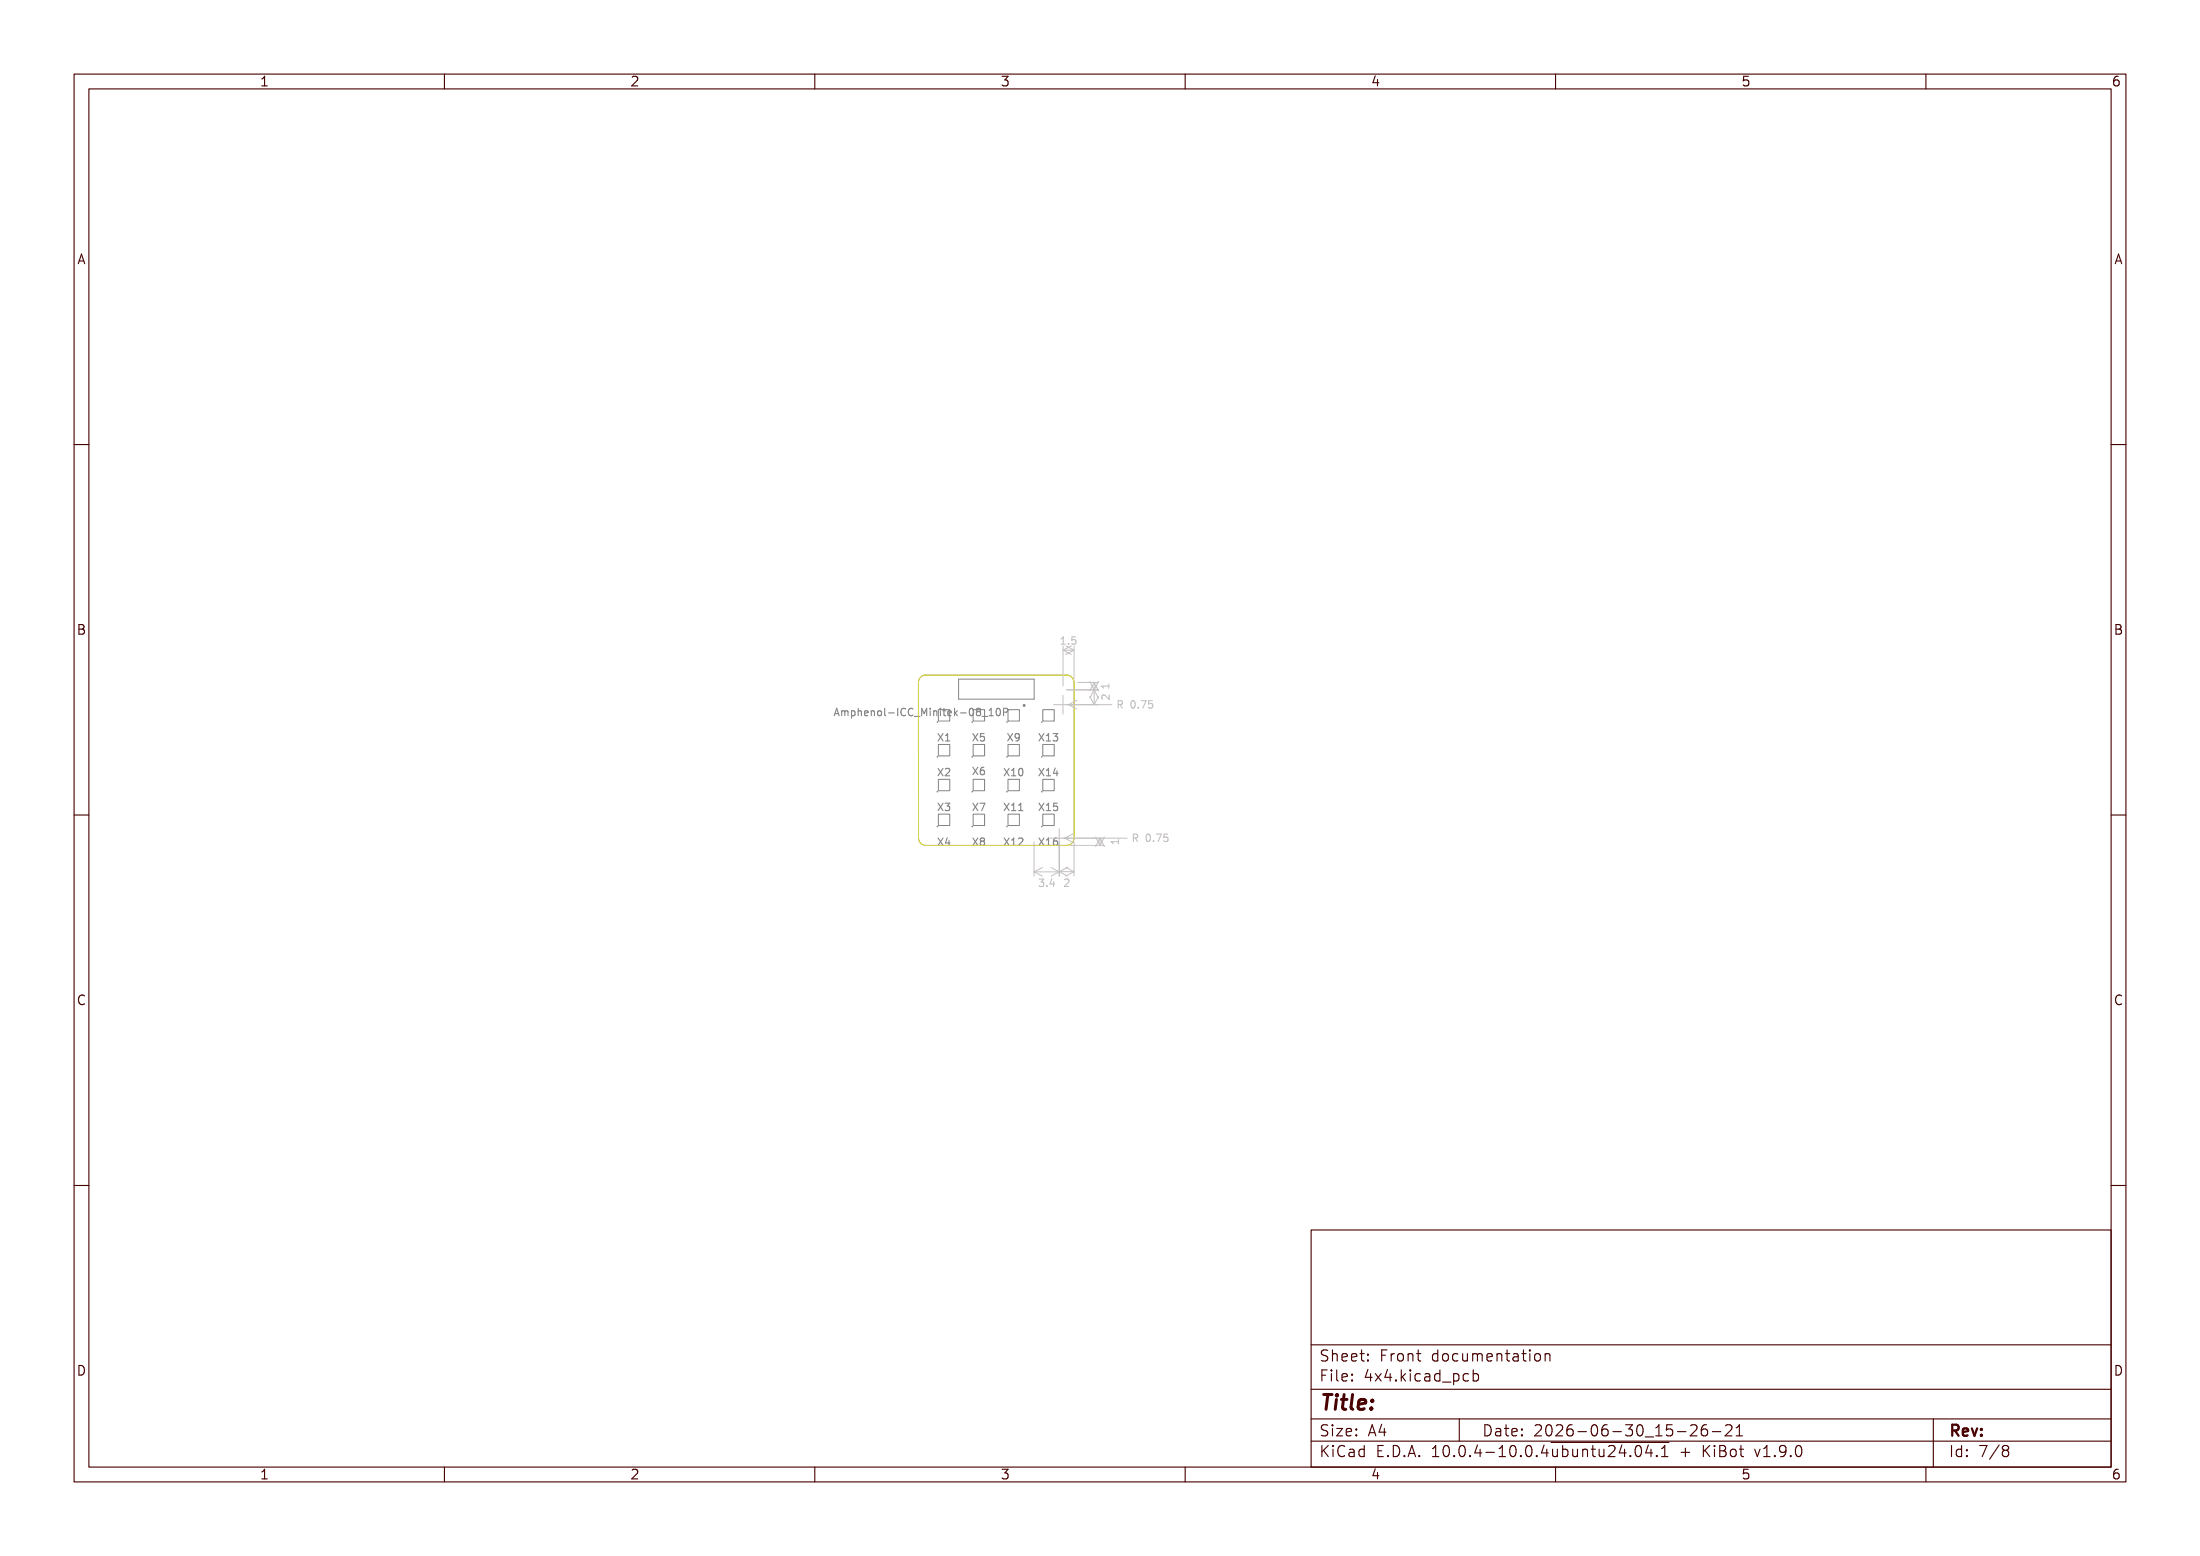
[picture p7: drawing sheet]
<svg xmlns="http://www.w3.org/2000/svg" width="297mm" height="210mm" viewBox="0 0 297 210" stroke-linecap="round" stroke-linejoin="round" font-family="sans-serif">
<g fill="none" stroke="#848484" stroke-width=".15">
<path d="M112.6 96.6l.4-1 .3 1M112.7 96.3h.5M113.6 95.9v.7M113.6 96l.3-.1 .2 .2M114.1 96.1l.1-.2 .2 .1 .1 .6M114.1 96.1v.5M115 96l.2-.1 .2 .2-.1 .5h-.3M115 95.9v1M115.9 96l.1-.1 .2 .1 .1 .6M115.9 95.6v1M116.7 96.3l.5-.1-.1-.2-.2-.1-.2 .2 .1 .5h.3M117.6 96l.2-.1 .2 .1 .1 .6"/>
<path d="M117.6 95.9v.7M118.5 96l.2-.1 .3 .1v.4l-.1 .2h-.2l-.2-.1zM119.4 95.6v.9l.2 .1M120 96.2h.7M121.2 95.6v1M122.2 95.7a.47 .47 0 0 0-.6 .3 .47 .47 0 0 0 .5 .6l.1-.1M123.2 95.7a.47 .47 0 0 0-.6 .3 .47 .47 0 0 0 .5 .6l.1-.1M123.4 96.7h.8M124.4 96.6v-1l.4 .7 .3-.7v1M125.6 95.6v.1M125.6 95.9v.7M126.1 96l.1-.1 .2 .1 .1 .6"/>
<path d="M126.1 95.9v.7M126.6 99l.7 1M127 95.6v.1M127 95.9v.7M127.3 95.9h.4M127.3 99l-.7 1M127.4 95.6v.9l.3 .1M127.6 99.3l.3-.3v1M128 96.3l.4-.1v-.2l-.3-.1-.1 .2v.5h.4M128.9 95.6v1M129 96.2l.2 .4M129.2 95.9l-.3 .4"/>
<path d="M129.7 96.2h.7M131 95.7l.1-.1a.53 .53 0 0 1 .3 .5 .53 .53 0 0 1-.3 .5l-.1-.1-.1-.3zM131.3 99l.7 1M132 96l-.2 .2v.2l.2 .2h.3l.1-.2v-.2l-.2-.2M132 96l-.2-.2 .2-.2h.3l.1 .2-.2 .2M132 96h.2M132 99l-.7 1M132.6 96.7h.7M132.9 99h-.5l-.1 .5 .2-.1h.3l.1 .2v.3l-.2 .1-.4-.1M133.5 96.6h.6M133.5 95.9l.3-.3v1M134.6 95.6h.1a.53 .53 0 0 1 .4 .5 .53 .53 0 0 1-.4 .5 .67 .67 0 0 1-.1-1z"/>
<path d="M135.5 96.1h.5l.1-.2-.1-.2-.1-.1h-.4v1M136 99l.7 1M136.7 99l-.7 1M137.6 99.4l-.2 .2h-.2l-.2-.2 .1-.3 .3-.1 .2 .1a.66 .66 0 0 1-.3 .9h-.2M140.3 99l.6 1M140.9 99l-.6 1M141.3 99.3l.2-.3v1M142.2 99h.6l-.3 .4 .2 .1v.4l-.1 .1-.4-.1M126.6 103.7l.7 1M126.6 108.4l.7 1M126.6 113.1l.7 1M127.3 103.7l-.7 1"/>
<path d="M127.3 108.4l-.7 1M127.3 113.1l-.7 1M127.6 108.4h.6l-.3 .4 .3 .1v.4l-.2 .1-.4-.1M127.6 100h.6M127.6 103.8l.4-.1 .2 .3-.6 .7h.6M127.9 113.1l-.3 .7h.7M128.1 113.4v.7M131.3 103.6l.7 1M131.3 113.1l.7 1M131.3 108.4l.7 1M132 103.6l-.7 1M132 113.1l-.7 1"/>
<path d="M132 108.4l-.7 1M132.3 108.4h.7l-.5 1M132.5 113.5l-.2-.2 .2-.2 .3 .1 .1 .1-.2 .2M132.5 113.5l-.2 .2v.2l.2 .2h.3l.1-.2v-.3l-.2-.1M132.5 113.5h.2M132.8 103.6h-.3a.67 .67 0 0 0 0 1l.4-.1v-.4l-.2-.2h-.2l-.2 .2M135.6 108.4l.6 1M135.6 103.7l.6 1M135.6 113.1l.6 1M136.2 108.4l-.6 1M136.2 103.7l-.6 1M136.2 113.1l-.6 1"/>
<path d="M136.6 104.7h.5M136.6 109.4h.5M136.6 104l.3-.3v1M136.6 108.7l.3-.3v1M136.6 113.4l.3-.3v1M136.6 114.1h.5M137.5 109.4h.6M137.5 108.7l.3-.3v1M137.5 113.2l.4-.1 .2 .3-.6 .7h.6M137.7 103.8l.1-.1a.53 .53 0 0 1 .3 .5 .53 .53 0 0 1-.3 .5 .67 .67 0 0 1-.1-.9zM140.3 103.7l.6 1M140.3 108.4l.6 1"/>
<path d="M140.3 113.1l.6 1M140.9 103.7l-.6 1M140.9 108.4l-.6 1M140.9 113.1l-.6 1M141.3 100h.5M141.3 104.7h.5M141.3 104l.2-.3v1M141.3 108.7l.2-.3v1M141.3 113.4l.2-.3v1M141.3 109.4h.5M141.3 114.1h.5M142.5 103.7l-.3 .7h.6"/>
<path d="M142.7 104v.7M142.7 113.1l-.3 .1a.67 .67 0 0 0 0 .9l.3-.1 .1-.3-.2-.2h-.2l-.2 .2M142.7 108.4h-.4l-.1 .5 .2-.1h.3l.1 .2-.1 .3-.1 .1-.4-.1"/>
</g>
<path d="M131.4 95.8h1.5v1.5h-1.5z" fill="none" stroke="#848484" stroke-width=".14"/>
<circle cx="131.2" cy="97.4" r=".11" fill="#848484"/>
<path d="M126.7 100.5h1.5v1.5h-1.5z" fill="none" stroke="#848484" stroke-width=".14"/>
<circle cx="126.5" cy="102.2" r=".11" fill="#848484"/>
<path d="M140.8 100.5h1.5v1.5h-1.5z" fill="none" stroke="#848484" stroke-width=".14"/>
<circle cx="140.6" cy="102.2" r=".11" fill="#848484"/>
<path d="M129.4 91.7h10.2v2.7h-10.2zM131.4 100.5h1.5v1.5h-1.5z" fill="none" stroke="#848484" stroke-width=".14"/>
<circle cx="138.3" cy="95.2" r=".1" fill="none" stroke="#848484" stroke-width=".2"/>
<circle cx="131.2" cy="102.1" r=".11" fill="#848484"/>
<path d="M126.7 95.8h1.5v1.5h-1.5z" fill="none" stroke="#848484" stroke-width=".14"/>
<circle cx="126.5" cy="97.4" r=".11" fill="#848484"/>
<path d="M126.7 105.2h1.5v1.5h-1.5z" fill="none" stroke="#848484" stroke-width=".14"/>
<circle cx="126.5" cy="106.9" r=".11" fill="#848484"/>
<path d="M136.1 105.2h1.5v1.5h-1.5z" fill="none" stroke="#848484" stroke-width=".14"/>
<circle cx="136" cy="106.9" r=".11" fill="#848484"/>
<path d="M140.8 105.2h1.5v1.5h-1.5z" fill="none" stroke="#848484" stroke-width=".14"/>
<circle cx="140.6" cy="106.9" r=".11" fill="#848484"/>
<path d="M140.8 109.9h1.5v1.5h-1.5z" fill="none" stroke="#848484" stroke-width=".14"/>
<circle cx="140.6" cy="111.6" r=".11" fill="#848484"/>
<path d="M136.1 100.5h1.5v1.5h-1.5z" fill="none" stroke="#848484" stroke-width=".14"/>
<circle cx="136" cy="102.1" r=".11" fill="#848484"/>
<path d="M140.8 95.8h1.5v1.5h-1.5z" fill="none" stroke="#848484" stroke-width=".14"/>
<circle cx="140.6" cy="97.4" r=".11" fill="#848484"/>
<path d="M126.7 109.9h1.5v1.5h-1.5z" fill="none" stroke="#848484" stroke-width=".14"/>
<circle cx="126.5" cy="111.6" r=".11" fill="#848484"/>
<path d="M131.4 109.9h1.5v1.5h-1.5z" fill="none" stroke="#848484" stroke-width=".14"/>
<circle cx="131.2" cy="111.5" r=".11" fill="#848484"/>
<path d="M131.4 105.2h1.5v1.5h-1.5z" fill="none" stroke="#848484" stroke-width=".14"/>
<circle cx="131.2" cy="106.9" r=".11" fill="#848484"/>
<path d="M136.1 109.9h1.5v1.5h-1.5z" fill="none" stroke="#848484" stroke-width=".14"/>
<circle cx="136" cy="111.5" r=".11" fill="#848484"/>
<path d="M136.1 95.8h1.5v1.5h-1.5z" fill="none" stroke="#848484" stroke-width=".14"/>
<circle cx="136" cy="97.4" r=".11" fill="#848484"/>
<path d="M125 91.1a1 1 0 0 0-1 1v21a1 1 0 0 0 1 1h19a1 1 0 0 0 1-1v-21a1 1 0 0 0-1-1h-19" fill="none" stroke="#c2c200" stroke-width=".14"/>
<g fill="none" stroke="#c2c2c2" stroke-width=".15">
<path d="M143.3 86.9h.5M143.3 86.2l.2-.3v1M144.3 86.9h.1M145.2 85.9h-.5v.5l.1-.1 .4 .1 .1 .1-.1 .4h-.1h-.4M149.7 92.3v.6M149.7 92.6h-1l.3 .3M149.7 93.8v.6l-.7-.6-.3 .2 .1 .4M151 95.1l.4-.1 .1-.1v-.2l-.2-.1h-.3v1M151.2 95.1l.3 .5M152.8 94.6h.1a.53 .53 0 0 1 .4 .5 .53 .53 0 0 1-.4 .5 .67 .67 0 0 1-.1-1zM153.7 95.5v.1M154.1 94.6h.6l-.4 1"/>
<path d="M155.6 94.6h-.5v.4l.1-.1 .3 .1 .1 .1v.4l-.2 .1-.3-.1M140.3 118.7h.6l-.3 .3 .3 .1v.5l-.2 .1-.4-.1M141.3 119.6v.1M142 118.6l-.2 .7h.6M142.2 119v.7M143.7 118.7l.4-.1 .2 .3-.6 .7h.6M151 113.3v.6M151 113.6h-1l.3 .3M153 113.1h.5l.1-.2-.1-.2-.1-.1h-.4v1M153.3 113.1l.3 .5M154.8 112.7l.2-.1a.53 .53 0 0 1 .3 .5 .53 .53 0 0 1-.3 .5l-.2-.1-.1-.3zM155.7 113.5v.1"/>
<path d="M156.1 112.6h.7l-.5 1M157.6 112.6h-.4l-.1 .5 .2-.1h.3l.1 .2-.1 .3-.1 .1-.4-.1"/>
</g>
<g fill="none" stroke="#c2c2c2" stroke-width=".14">
<path d="M142.2 95.1h7.9M143.5 93.8v2.6M143.5 87.2v5.4M143.5 87.8h1.5M143.5 87.8l1.1 .5M143.9 87.2l1.1 .6M144 93.1h4.3M144.6 87.2l-1.1 .6M145 87.2v4.4M145 87.8l-1.1 .5M145.4 94.5l-1.2 .6 1.2 .6M145.5 92.1h2.8"/>
<path d="M147.1 92l1.2 2.2M147.1 94l.6 1.1M147.7 92.1v3M147.7 92.1l.6 1.1M147.7 92.1l-.6 1.1M148.3 92l-1.2 2.2M148.3 94l-.6 1.1M139.6 113.6v4.7M139.6 117.7h3.4M139.6 117.7l1.1 .6M140.7 117.1l-1.1 .6M141.7 113.1h10.5"/>
<path d="M141.9 117.1l1.1 .6M143 111.9v6.4M143 117.6h2M143 117.6l1.1 .6M143 117.7l-1.1 .6M143.9 117.1l1.1 .5M144.1 117.1l-1.1 .5M144.5 114.1h4.6M144.9 112.5l-1.2 .6 1.2 .6M145 113.6v4.6M145 117.6l-1.1 .6M147.9 113l.6 1.1"/>
<path d="M148.5 113.1v1M148.5 113.1l.6 1.2M148.5 113.1l-.6 1.2M149.1 113l-.6 1.1"/>
</g>
<g fill="none" stroke="#480000" stroke-width=".15">
<path d="M10 10h277v190h-277zM12 12h273v186h-273zM35.3 11.6h.8M35.3 10.7l.4-.4v1.3M60 10v2M85.3 10.4l.2-.1 .5 .1a.35 .35 0 0 1 0 .5l-.7 .7h.8M110 10v2M135.3 10.3h.8l-.4 .5a.35 .35 0 0 1 .4 .2v.3l-.1 .2-.5 .1-.2-.1M160 10v2M185.7 10.2l-.4 1h.9M186 10.7v.9M210 10v2"/>
<path d="M236 10.3h-.6l-.1 .6 .2-.1 .5 .1 .1 .1-.1 .5-.2 .1h-.3l-.2-.1M260 10v2M286 10.3a.52 .52 0 0 0-.7 .6v.4l.2 .2 .3 .1 .2-.1 .1-.5-.1-.1-.4-.1-.3 .2M10.6 35.6l.4-1.3 .4 1.3M10.7 35.2h.6M285.6 35.6l.4-1.3 .4 1.3M285.7 35.2h.6M10 60h2M285 60h2M10.7 84.3h.4l.2 .1v.3l-.2 .2a.35 .35 0 0 1 .3 .3 .35 .35 0 0 1-.2 .4h-.5zM10.7 84.9h.4M285.7 84.3h.4l.2 .1v.3l-.2 .2a.35 .35 0 0 1 .3 .3 .35 .35 0 0 1-.2 .4h-.5z"/>
<path d="M285.7 84.9h.4M10 110h2M285 110h2M11.4 134.4a.52 .52 0 0 0-.6 0 .52 .52 0 0 0-.2 .6 .49 .49 0 0 0 .2 .5 .49 .49 0 0 0 .6 0M286.4 134.4a.52 .52 0 0 0-.6 0 .52 .52 0 0 0-.2 .6 .49 .49 0 0 0 .3 .5 .49 .49 0 0 0 .5 0M10 160h2M285 160h2M177 166h108v32h-108zM10.7 184.3a.66 .66 0 0 1 .7 .6 .66 .66 0 0 1-.7 .7zM35.3 198.7l.4-.4v1.3M35.3 199.6h.8M60 198v2"/>
<path d="M85.3 198.4l.2-.1 .5 .1a.35 .35 0 0 1 0 .5l-.7 .7h.8M110 198v2M135.3 198.3h.8l-.4 .5a.35 .35 0 0 1 .4 .2v.4l-.1 .1-.5 .1-.2-.1M160 198v2M177 194.5h108M177 191.5h108M177 187.5h108M177 181.5h108M178.5 185.6h.5M178.5 195.1v1.5M178.7 195.7l.6 .9M179.2 184.9h-.7v1.5"/>
<path d="M179.2 192.4l-.2-.1-.5 .1a.36 .36 0 0 0-.1 .3 .36 .36 0 0 0 .3 .3 .55 .55 0 0 1 .5 .4v.3l-.2 .1-.6-.1M179.2 182.3l-.2-.1-.5 .1a.36 .36 0 0 0-.1 .3 .36 .36 0 0 0 .3 .3 .55 .55 0 0 1 .5 .4v.3l-.2 .1-.6-.1M179.3 195.1l-.8 .9M179.7 184.9v.1M179.7 185.4v1M179.7 184.9l.1 .1h-.1M179.9 182.2v1.5M179.9 192.3v.1M179.9 192.8v1M179.9 192.3l-.1 .1h.1M179.9 192.3l.1 .1h-.1M179.9 182.8a.37 .37 0 0 1 .6 .1v.8"/>
<path d="M180 195.1v.1M180 195.6v1M180 195.1l-.1 .1h.1M180.5 192.8h.7l-.7 1h.7M180.5 184.9v1.3l.2 .2M181.2 183.2l.7-.1-.1-.3-.4-.1-.2 .2v.7l.2 .1 .4-.1M181.2 185.9l.7-.2-.1-.2-.4-.1-.2 .2v.7l.2 .1 .4-.1M181.5 195.2a.6 .6 0 0 0-.7 0 .6 .6 0 0 0-.2 .8 .56 .56 0 0 0 .3 .5 .56 .56 0 0 0 .6 0M181.7 193.3l.8-.1-.1-.3-.4-.1-.3 .2 .1 .7 .2 .1 .4-.1M182.2 195.7l.1-.1 .4 .1 .1 .9M182.5 183.2l.7-.1-.1-.3-.4-.1-.2 .2v.7l.2 .1 .4-.1M182.5 186.3h.1l-.1 .1"/>
<path d="M182.5 186.3v.1M182.5 185.5v.1M182.5 185.5h.1l-.1 .1M182.8 196h-.5a.29 .29 0 0 0-.2 .3 .29 .29 0 0 0 .2 .3l.5-.1M183.1 193.7h.1l-.1 .1M183.1 193.7h-.1l.1 .1M183.1 192.9v.1M183.1 193.7v.1M183.1 192.9h.1l-.1 .1M183.1 192.9h-.1l.1 .1M183.6 182.7h.6M183.8 182.2v1.3l.1 .1 .3 .1"/>
<path d="M184.2 195.7l-.5-.1-.2 .3v.4l.1 .2 .1 .1 .5-.1M184.2 195.1v1.5M184.7 184.8l-.4 1.1h.9M184.7 183.6v.1M184.7 183.6h-.1l.1 .1M184.7 182.8v.1M184.7 182.8h-.1l.1 .1M184.7 193.8l.5-1.5 .5 1.5M184.9 193.4h.7M185 185.4v1M185.7 198.2l-.4 1h.9M185.7 185.4l.8 1"/>
<path d="M186 198.7v.9M186 195.8h.5M186.5 185.4l-.8 1M186.5 192.2l-.3 1.1h.9M186.5 182.9h.5M186.7 195.1h-.7v1.5h.7M186.9 192.8v1M187.2 182.2h-.7v1.5M187.3 184.8l-.3 1.1h.9M187.4 196.5h.1l-.1 .1M187.4 196.5h-.1l.1 .1M187.4 196.5v.1"/>
<path d="M187.7 185.4v1M187.8 182.7v1M188.1 195.1a.79 .79 0 0 1 .9 .5 .79 .79 0 0 1-.3 .9l-.6 .1zM188.2 182.7l-.2 .1-.2 .2M188.5 186.3v.1M188.5 186.3h-.1l.1 .1M188.8 182.8a.41 .41 0 0 1 .7 .2v.4a.41 .41 0 0 1-.4 .3 .41 .41 0 0 1-.4-.3v-.4zM189.2 184.9v1.5M189.3 185.8l.4 .6M189.6 196.5h.1l-.1 .1M189.6 196.5h-.1l.1 .1M189.6 196.5v.1"/>
<path d="M189.7 185.4l-.5 .6M190.1 196.6l.5-1.5 .5 1.5M190.1 182.8a.37 .37 0 0 1 .6 .1v.8M190.1 182.7v1M190.2 196.2h.8M190.4 184.9v.1M190.4 185.4v1M190.4 184.9l-.1 .1h.1M190.4 184.9l.1 .1h-.1M191.2 182.7h.6M191.5 182.2v1.3v.1l.3 .1M191.6 196.5h.1l-.1 .1"/>
<path d="M191.6 196.5h-.1l.1 .1M191.6 196.5v.1M191.7 185.5l-.4-.1-.3 .3v.4l.2 .2 .1 .1 .4-.1M192.4 185.5l.1-.1 .5 .1v.9M193 185.7l-.5 .1a.29 .29 0 0 0-.2 .3 .29 .29 0 0 0 .2 .3l.5-.1M193.4 196.6h.8M193.4 195.5l.4-.4v1.5M194.1 182.8l-.4-.1-.3 .3v.4l.1 .2 .2 .1 .4-.1M194.1 182.2v1.5M194.4 185.5l-.4-.1-.3 .3v.4l.1 .2 .2 .1 .4-.1M194.4 184.9v1.5M194.7 186.5h1.2"/>
<path d="M194.8 182.8a.41 .41 0 0 1 .4-.1 .41 .41 0 0 1 .3 .3v.4a.41 .41 0 0 1-.4 .3 .41 .41 0 0 1-.4-.3zM195 195.2a.36 .36 0 0 1 .3-.1 .36 .36 0 0 1 .3 .3 .77 .77 0 0 1-.4 1.2 .91 .91 0 0 1-.2-1.4zM196.2 185.5l.5-.1 .3 .3v.4l-.2 .2-.1 .1-.5-.1M196.2 185.4v1.5M196.3 196.5h.1l-.1 .1M196.3 196.5h-.1l.1 .1M196.3 196.5v.1M196.8 182.8l-.4-.1-.3 .3v.4l.1 .2 .2 .1 .4-.1M197 191.5v3M197.1 195.2a.36 .36 0 0 1 .4-.1 .36 .36 0 0 1 .2 .3 .77 .77 0 0 1-.4 1.2 .91 .91 0 0 1-.2-1.4zM197.5 182.7v.9a.41 .41 0 0 0 .6 0M198.1 182.7v1"/>
<path d="M198.2 185.5l-.4-.1-.3 .3v.4l.2 .2 .1 .1 .4-.1M198.5 196.5v.1M198.5 196.5h-.1l.1 .1M198.8 182.8a.37 .37 0 0 1 .7 .1M198.8 182.7v1M198.9 185.5l.4-.1 .3 .3v.4l-.1 .2-.2 .1-.4-.1M198.9 184.9v1.5M199.5 195l-.4 1.1h.9M199.5 182.9l.2-.2 .3 .1 .1 .9M199.5 182.9v.8M199.8 195.6v1M200.5 192.3a.79 .79 0 0 1 .8 .5 .79 .79 0 0 1-.3 .9l-.5 .1z"/>
<path d="M200.6 196h1.1M200.7 183.2l.8-.1-.1-.3-.4-.1-.3 .2 .1 .7 .2 .1 .4-.1M202 192.9l.1-.1 .4 .1 .1 .9M202.1 182.8a.37 .37 0 0 1 .6 .1v.8M202.1 182.7v1M202.4 196.6h.8M202.4 195.5l.4-.4v1.5M202.6 193.2h-.5a.29 .29 0 0 0-.2 .3 .29 .29 0 0 0 .2 .3l.5-.1M203.1 192.8h.6M203.2 182.7h.6M203.3 192.3v1.3l.1 .1 .3 .1M203.5 182.2v1.3v.1l.3 .1"/>
<path d="M204 195.2a.36 .36 0 0 1 .3-.1 .36 .36 0 0 1 .3 .3 .77 .77 0 0 1-.4 1.2 .91 .91 0 0 1-.2-1.4zM204.1 193.3l.7-.1-.1-.3-.4-.1-.2 .2 .1 .7 .1 .1 .4-.1M204.3 182.8l.2-.1 .4 .1 .1 .9M205 183.1h-.5a.29 .29 0 0 0-.3 .3 .29 .29 0 0 0 .3 .3l.5-.1M205.3 196.5h.1l-.1 .1M205.3 196.5h-.1l.1 .1M205.3 196.5v.1M205.5 193.7v.1M205.5 193.7h-.1l.1 .1M205.5 192.9v.1M205.5 192.9h-.1l.1 .1M205.5 182.7h.5"/>
<path d="M205.7 182.2v1.3v.1l.3 .1M206.1 195.2a.36 .36 0 0 1 .4-.1 .36 .36 0 0 1 .2 .3 .77 .77 0 0 1-.4 1.2 .91 .91 0 0 1-.2-1.4zM206.5 182.2v.1M206.5 182.7v1M206.5 182.2l.1 .1h-.1M207.2 192.4l.3-.1 .5 .1a.41 .41 0 0 1 0 .5l-.8 .9h.9M207.2 182.8a.41 .41 0 0 1 .4-.1 .41 .41 0 0 1 .4 .3v.4a.41 .41 0 0 1-.4 .3 .41 .41 0 0 1-.4-.3zM207.5 196.5v.1M207.5 196.5h-.1l.1 .1M208.5 195l-.4 1.1h.9M208.6 182.8a.37 .37 0 0 1 .6 .1v.8M208.6 182.7v1"/>
<path d="M208.8 195.6v1M208.9 192.4a.35 .35 0 0 1 .6 .2 .77 .77 0 0 1-.5 1.2 1 1 0 0 1-.1-1.4zM209.4 194.7h15.9M209.6 195.6l.1 .9a.41 .41 0 0 0 .5 0M210 198v2M210.1 192.4l.2-.1 .5 .1a.41 .41 0 0 1 .1 .5l-.9 .9h1M210.2 195.6v1M211 195.1v1.5M211 195.7l.4-.1 .3 .3v.4l-.2 .2-.1 .1-.4-.1M212.2 192.3a.6 .6 0 0 0-.7 .6v.6l.2 .2 .4 .1 .2-.1 .1-.5-.2-.3h-.4l-.3 .3M212.3 195.6l.1 .9a.41 .41 0 0 0 .6 0M213 195.6v1"/>
<path d="M213 193.2h1.2M213.7 195.7a.37 .37 0 0 1 .6 .1v.8M213.7 195.6v1M214.8 195.6h.6M215 192.4a.36 .36 0 0 1 .3-.1 .36 .36 0 0 1 .3 .3 .77 .77 0 0 1-.4 1.2 .91 .91 0 0 1-.2-1.4zM215 195.1v1.3l.1 .1 .3 .1M215.9 195.6l.1 .9a.41 .41 0 0 0 .5 0M216.5 195.6v1M217 192.3a.6 .6 0 0 0-.8 .6v.6l.2 .2 .4 .1 .2-.1 .1-.5-.1-.3h-.5l-.3 .3M217.2 195.2l.2-.1 .5 .1a.41 .41 0 0 1 .1 .5l-.9 .9h.9M217.7 193.2h1.2M219 195l-.4 1.1h.9"/>
<path d="M219.3 195.6v1M219.5 192.3h.9l-.5 .6a.41 .41 0 0 1 .5 .3v.3l-.2 .2-.5 .1-.2-.1M220.1 196.5h.1l-.1 .1M220.1 196.5h-.1l.1 .1M220.1 196.5v.1M221 195.2a.36 .36 0 0 1 .5 .2 .77 .77 0 0 1-.4 1.2 1 1 0 0 1-.1-1.4zM221.1 192.4a.36 .36 0 0 1 .4-.1 .36 .36 0 0 1 .2 .3 .77 .77 0 0 1-.4 1.2 .91 .91 0 0 1-.2-1.4zM222.1 193.9h1.1M222.5 195l-.3 1.1h.9M222.9 195.6v1M223.5 193.8h.9M223.5 192.7l.5-.4v1.5"/>
<path d="M223.7 196.5v.1M223.7 196.5h-.1l.1 .1M224.3 196.6h.9M224.3 195.5l.4-.4v1.5M225.7 192.3h-.7v.7l.2-.1h.5l.1 .3-.1 .5-.2 .1h-.3l-.2-.1M226.5 193.2h1.1M227 196h1.1M227.5 195.4v1.2M228.2 192.4l.3-.1 .5 .1a.41 .41 0 0 1 0 .5l-.8 .9h.9M230 195.1v1.5M230.2 195.7l.6 .9M230.4 192.3a.59 .59 0 0 0-.7 .6v.6l.1 .2 .4 .1 .3-.1v-.5l-.1-.3h-.4l-.3 .3"/>
<path d="M230.8 195.1l-.8 .9M231.2 193.2h1.1M231.5 195.1v.1M231.5 195.6v1M231.5 195.1l-.1 .1h.1M232.2 195.1l.6 .1a.36 .36 0 0 1 .2 .3 .36 .36 0 0 1-.3 .3 .4 .4 0 0 1 .3 .4 .4 .4 0 0 1-.3 .4h-.5zM232.2 195.8h.5M233 192.4l.2-.1 .5 .1a.41 .41 0 0 1 0 .5l-.8 .9h.9M233.7 195.7a.41 .41 0 0 1 .7 .2v.4a.41 .41 0 0 1-.4 .3 .41 .41 0 0 1-.4-.3v-.4zM234.4 193.8h.8M234.4 192.7l.4-.4v1.5M234.8 195.6h.6"/>
<path d="M235 195.1v1.3l.1 .1 .3 .1M236 198.3h-.6l-.1 .6 .2-.1 .5 .1 .1 .1-.1 .5-.2 .1h-.3l-.2-.1M236.9 195.6l.3 1 .4-1M238.1 196.6h.9M238.1 195.5l.4-.4v1.5M239.6 196.5h.1l-.1 .1M239.6 196.5h-.1l.1 .1M239.6 196.5v.1M241.1 195.7l-.3 .3h-.3l-.3-.3v-.3l.2-.2 .4-.1 .2 .1a.99 .99 0 0 1-.3 1.4h-.3M241.7 196.5h.1l-.1 .1M241.7 196.5v.1M242.5 195.2a.36 .36 0 0 1 .4-.1 .36 .36 0 0 1 .3 .3 .77 .77 0 0 1-.5 1.2 .91 .91 0 0 1-.2-1.4z"/>
<path d="M260 198v2M261 191.5v6.5M263.5 195.1v1.5M264.8 195.7l-.4-.1-.3 .3v.4l.1 .2 .2 .1 .4-.1M264.8 195.1v1.5M265.5 196.5h.1l-.1 .1M265.5 196.5v.1M265.5 195.7v.1M265.5 195.7h.1l-.1 .1M267.2 195.1h1l-.6 1.5M269.9 195l-1.3 2M270.6 195.7l-.3 .3 .1 .5 .2 .1 .4-.1 .2-.2-.1-.4-.2-.2"/>
<path d="M270.6 195.7l-.3-.3 .1-.2 .2-.1 .4 .1a.31 .31 0 0 1 .2 .3 .31 .31 0 0 1-.3 .2M270.6 195.7h.3M285.7 184.3a.66 .66 0 0 1 .7 .6 .66 .66 0 0 1-.7 .7zM286 198.3a.52 .52 0 0 0-.7 .6v.5l.2 .1 .3 .1 .2-.1 .1-.5-.1-.1-.4-.1-.3 .2"/>
</g>
<path d="M263.6 193.1h.5a.41 .41 0 0 0 .3-.4 .41 .41 0 0 0-.3-.4h-.5v1.5M263.9 193.1l.5 .7M265 193.3l.7-.2-.1-.2-.4-.1-.2 .2 .1 .7 .1 .1 .4-.1M266.2 192.8l.4 1 .3-1M267.5 193.6l.1 .1-.1 .1M267.5 193.6l-.1 .1 .1 .1M267.5 192.9v.1M267.5 193.6v.2M267.5 192.9h.1l-.1 .1M267.5 192.9h-.1l.1 .1" fill="none" stroke="#480000" stroke-width=".3"/>
<g fill="none" stroke="#480000" stroke-width=".4">
<path d="M178.7 188.2h1.1M179.3 188.2l-.3 2M180.4 188.9l-.1 1.3M180.5 188.2l-.1 .1 .1 .1M180.5 188.2l.1 .1-.1 .1M180.5 188.2v.2M181.1 188.9h.7M181.5 188.2l-.3 1.7 .1 .2 .4 .1M182.6 188.2l-.2 1.7 .1 .2 .1 .1M183.4 189.5l1-.1-.1-.4-.2-.1-.5 .1-.2 .2-.1 .7 .1 .2 .2 .1 .6-.1M185.1 190l.1 .1-.1 .1M185.1 190l-.1 .1 .1 .1"/>
<path d="M185.1 190v.2M185.3 189l-.1 .2M185.3 189v.1l-.1 .1M185.3 189l-.1 .1v.1"/>
</g>
<text font-size="2.7" fill="#fff" x="178" y="190.3">Title:</text>
<g font-size="2" fill="#fff">
<text x="178" y="183.8">Sheet: Front documentation</text>
<text x="178" y="186.5">File: 4x4.kicad_pcb</text>
<text x="178" y="193.9">Size: A4</text>
<text x="178" y="196.7">KiCad E.D.A. 10.0.4-10.0.4~{ubuntu24.04.1} + KiBot v1.9.0</text>
<text x="200" y="193.9">Date: 2026-06-30_15-26-21</text>
<text x="263" y="196.7">Id: 7/8</text>
<text x="263" y="193.9">Rev:</text>
</g>
<g font-size="1.7" fill="#fff">
<text x="35" y="11.6">1</text>
<text x="85" y="11.6">2</text>
<text x="135" y="11.6">3</text>
<text x="185" y="11.6">4</text>
<text x="235" y="11.6">5</text>
<text x="285" y="11.6">6</text>
<text x="10.5" y="35.6">A</text>
<text x="285.5" y="35.6">A</text>
<text x="10.5" y="85.6">B</text>
<text x="285.5" y="85.6">B</text>
<text x="10.5" y="135.7">C</text>
<text x="285.5" y="135.7">C</text>
<text x="10.5" y="185.6">D</text>
<text x="285.5" y="185.6">D</text>
<text x="35" y="199.7">1</text>
<text x="85" y="199.7">2</text>
<text x="135" y="199.7">3</text>
<text x="185" y="199.7">4</text>
<text x="235" y="199.7">5</text>
<text x="285" y="199.7">6</text>
</g>
<g font-size="1.3" fill="#fff">
<text x="143.1" y="87">1.5</text>
<text x="149.7" y="93" transform="rotate(-90 149.7 93)">1</text>
<text x="149.8" y="94.5" transform="rotate(-90 149.8 94.5)">2</text>
<text x="150.9" y="95.6">R 0.75</text>
<text x="113.6" y="96.6">Amphenol-ICC_Minitek-08_10P</text>
<text x="126.6" y="100">X1</text>
<text x="131.3" y="100">X5</text>
<text x="136" y="100">X9</text>
<text x="140.3" y="100">X13</text>
<text x="126.6" y="104.8">X2</text>
<text x="131.3" y="104.6">X6</text>
<text x="135.6" y="104.8">X10</text>
<text x="140.3" y="104.8">X14</text>
<text x="126.6" y="109.4">X3</text>
<text x="131.3" y="109.4">X7</text>
<text x="135.6" y="109.4">X11</text>
<text x="140.3" y="109.4">X15</text>
<text x="151" y="114" transform="rotate(-90 151 114)">1</text>
<text x="152.9" y="113.6">R 0.75</text>
<text x="126.6" y="114.2">X4</text>
<text x="131.3" y="114.2">X8</text>
<text x="135.6" y="114.2">X12</text>
<text x="140.1" y="119.7">3.4</text>
<text x="140.3" y="114.2">X16</text>
<text x="143.6" y="119.7">2</text>
</g>
</svg>
